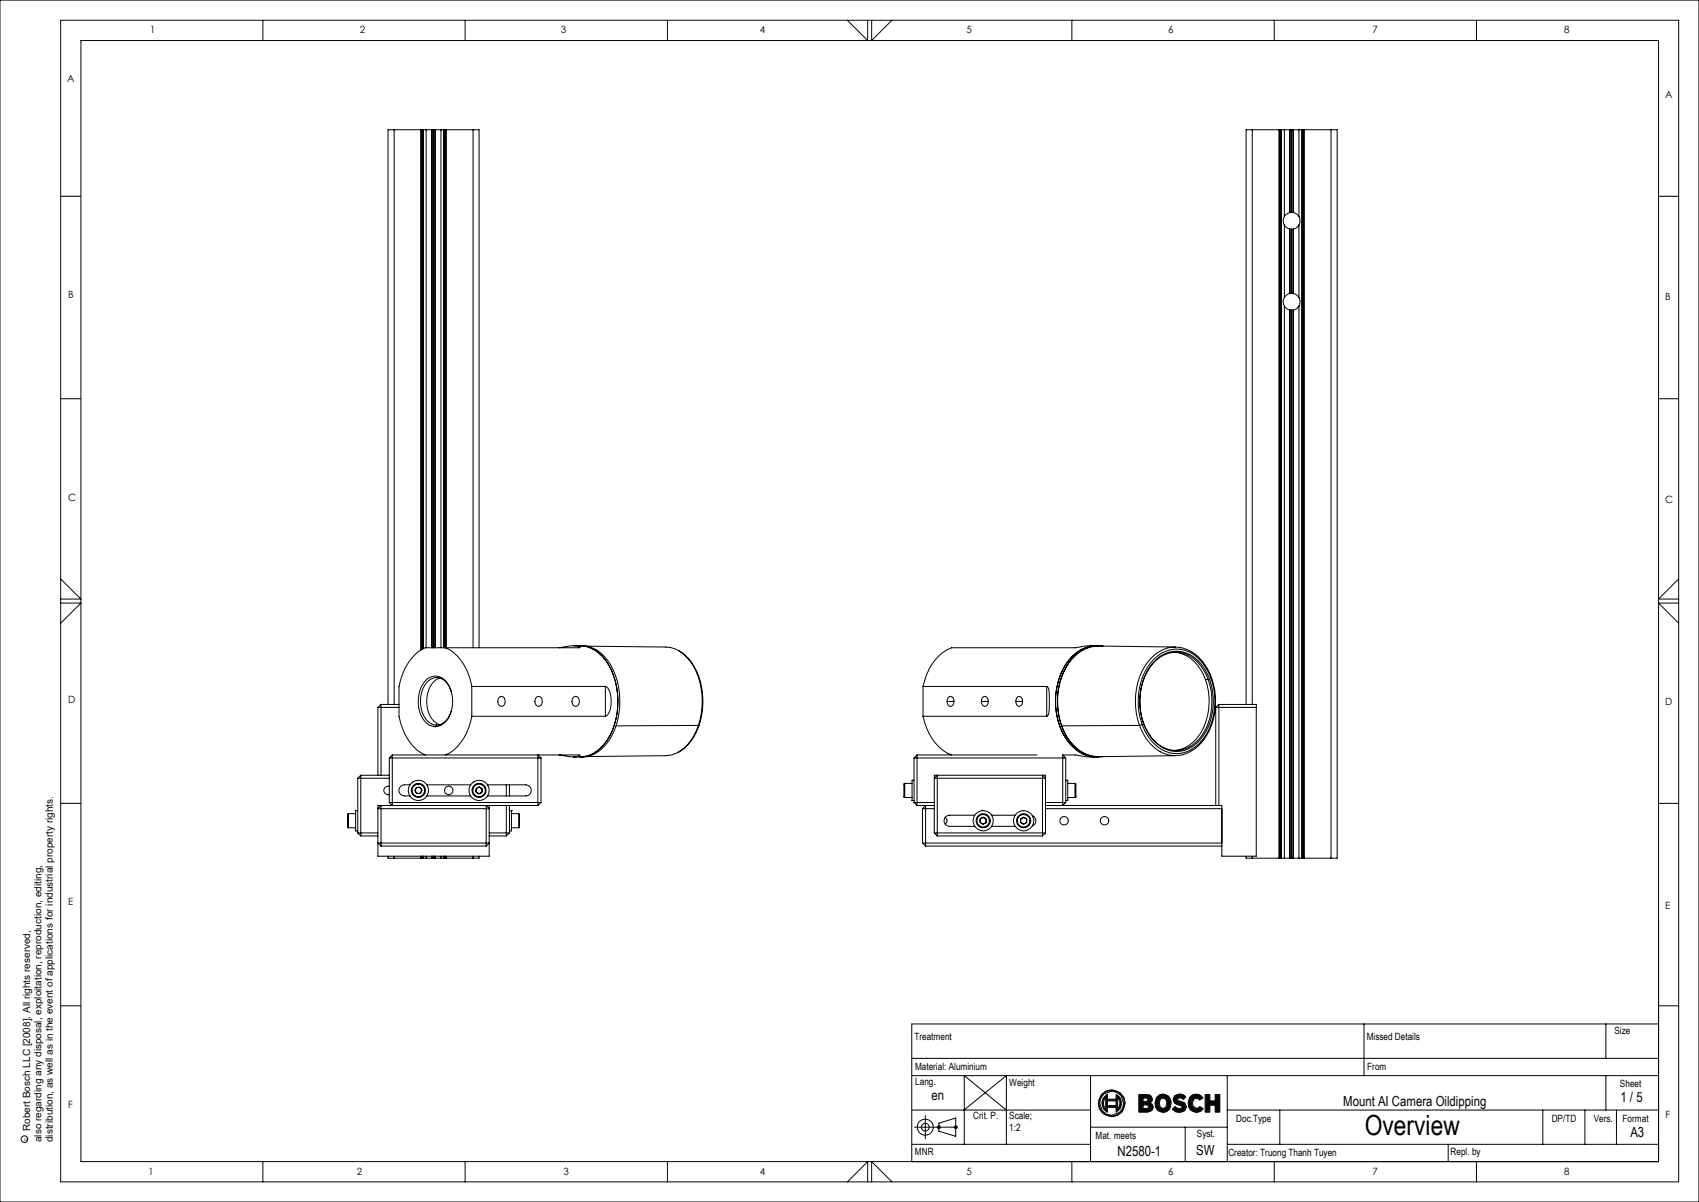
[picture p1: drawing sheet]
<svg xmlns="http://www.w3.org/2000/svg" width="420mm" height="297mm" viewBox="0 0 420 297" stroke-linecap="round" stroke-linejoin="round" font-family="sans-serif">
<g fill="none" stroke="#000" stroke-width=".25">
<path d="M97.4 32.1h-1.5v142M97.4 32.1h6.6M97.4 32.1v142M104 32.1h.2M104 32.1v128.6M104.2 32.1h.2M104.2 32.1v128.4M104.4 32.1h.1M104.4 32.1v128.3M104.5 32.1h.2M104.5 32.1v128.2M104.7 32.1h.6"/>
<path d="M104.7 32.1v128.2M105.3 32.1h1.5M105.3 32.1v128M106.8 32.1h.1M106.8 32.1v128M106.8 32.1h.3M107.1 32.1h.1M107.1 32.1v128M107.2 32.1h.1M107.2 32.1h.4M107.2 32.1v128M107.6 32.1h.1"/>
<path d="M107.6 32.1v128M107.6 32.1h1.4M109 32.1h.7M109 32.1v128M109.7 32.1h.1M109.7 32.1v128M109.8 32.1h.2M109.8 32.1v128M110 32.1h.1M110 32.1v128M110.1 32.1v128a12.3 12.3 0 0 1 6.5 9.5M110.1 32.1h.2"/>
<path d="M110.3 32.1h6.6M110.3 32.1v128M116.9 32.1h1.5v128M116.9 32.1v128M309.6 32.1h-1.6v142M309.6 32.1h6.6M309.6 32.1v142M316.2 32.1h.2M316.2 32.1v180M316.4 32.1h.1M316.4 32.1v180M316.5 32.1h.2"/>
<path d="M316.5 32.1v180M316.7 32.1h.1M316.7 32.1v180M316.8 32.1h.7M316.8 32.1v180M317.5 32.1h1.3M317.5 32.1v21.4M318.8 32.1h.1M318.8 32.1v20.4M318.9 32.1h.4M318.9 32.1v20.4M319.3 32.1h.1"/>
<path d="M319.3 32.1v20.4M319.3 32.1h.4M319.7 32.1h.1M319.7 32.1v20.4M319.8 32.1h1.3M319.8 32.1v20.4M321.1 32.1h.7M321.1 32.1v21.4M321.8 32.1h.1M321.8 32.1v180M321.9 32.1h.2M321.9 32.1v180"/>
<path d="M322.1 32.1h.1M322.1 32.1v180M322.2 32.1h.2M322.2 32.1v180M322.4 32.1v180M322.4 32.1h6.6M329 32.1h1.6v180h-1.6M329 32.1v180M15 48.5h5M317.5 55.6l.7 .8 .6 .2M317.5 53.5a1.98 1.98 0 0 0 0 2.1M317.5 55.6v17.9"/>
<path d="M318.8 52.5l-.8 .4-.5 .6M318.8 56.6h.1M318.8 56.6v15.9M318.9 52.5h-.1M318.9 56.6l.4 .1M318.9 56.6v15.9M319.3 52.5h-.4M319.3 56.7v15.8M319.3 52.5h.1M319.3 56.7h.1M319.3 52.5h.4M319.7 56.6h.1"/>
<path d="M319.7 52.5h.1M319.7 56.6l-.4 .1M319.7 56.6v15.9M319.8 52.5l.7 .3 .6 .7M319.8 56.6v15.9M321.1 55.6l-.6 .7-.7 .3M321.1 53.5a2.19 2.19 0 0 1 0 2.1M321.1 55.6v17.9M410 48.5h5M317.5 75.6l.7 .8 .6 .2M317.5 73.5a1.98 1.98 0 0 0 0 2.1M317.5 75.6v136.5"/>
<path d="M318.8 72.5l-.8 .5-.5 .5M318.8 76.6h.1M318.8 76.6v135.5M318.9 72.5h-.1M318.9 76.6l.4 .1M318.9 76.6v135.5M319.3 72.5h-.4M319.3 76.7v135.4M319.3 72.5h.1M319.3 76.7h.1M319.3 72.5h.4M319.7 72.5h.1"/>
<path d="M319.7 76.6h.1M319.7 76.6l-.4 .1M319.7 76.6v135.5M319.8 72.5l.7 .3 .6 .7M319.8 76.6v135.5M321.1 75.6l-.6 .7-.7 .3M321.1 73.5a2.19 2.19 0 0 1 0 2.1M321.1 75.6v136.5M15 98.5h5M410 98.5h5M141.8 159.6a8.9 8.9 0 0 1 9.8 6 18.4 18.4 0 0 1-1.8 18.3 8.1 8.1 0 0 1-8 3.1M143.4 159.6a8.3 8.3 0 0 1 7.1 4.7 18.5 18.5 0 0 1-1.2 19.6 7.6 7.6 0 0 1-5.9 3.1"/>
<path d="M145 159.7l19.6 .2a8.2 8.2 0 0 1 6.8 4.7 18.5 18.5 0 0 1 1.2 14.6M271 159.6a9.4 9.4 0 0 0-8.3 6 17.4 17.4 0 0 0 1.9 18.3 8.4 8.4 0 0 0 6.4 3.1M271.5 159.6h-2.9l-2.6 .5h-30.8a11.9 11.9 0 0 0-6.6 8l-.4 1.5M272.7 159.7a8.8 8.8 0 0 0-8.9 4.6 17.3 17.3 0 0 0 1.3 19.6 8.4 8.4 0 0 0 6.4 3.1M290.6 159.9l-19-.3a9.4 9.4 0 0 0-8.6 6.3 17.6 17.6 0 0 0-.5 13.4M93.4 174.8h5.2M93.4 174.8v16.8M94.2 174.1h4.4M94.2 174.1v17.5M94.2 174.1l-.8 .7M105.3 168.1a3.5 3.5 0 0 1 5.8 1.5 8.1 8.1 0 0 1-1.4 9.1 3.4 3.4 0 0 1-5.2-1.3 8.3 8.3 0 0 1 .8-9.3zM107.9 179.2l-.3 .4"/>
<path d="M108.7 167.5a5.7 5.7 0 0 0-3.2 5.8 5.7 5.7 0 0 0 3.2 5.8M111.6 175.5a4.5 4.5 0 0 1-3.7 3.7M111.6 171.1a4 4 0 0 0-4.4-3.6 5.8 5.8 0 0 0-3.3 5.8 5.7 5.7 0 0 0 3.3 5.8l.7 .1M116.6 177a13.2 13.2 0 0 1-5.4 9.1l-1.1 .4M116.6 177h33M116.6 169.6h33M116.6 169.6v7.4M123.3 172.4a.92 .92 0 0 1 1.2-.2 .92 .92 0 0 1 .4 1.1 .96 .96 0 0 1-.9 1.3 .96 .96 0 0 1-1-1.3zM132.5 172.4a.92 .92 0 0 1 1.2-.2 .92 .92 0 0 1 .4 1.1 .96 .96 0 0 1-1 1.3 .96 .96 0 0 1-.9-1.3zM138.2 160.1l.4-.1a7.5 7.5 0 0 1 4.8-.1l-38.3 .2a11.8 11.8 0 0 0-6.1 8l-.4 1.5v7.4a13.4 13.4 0 0 0 5.5 9.1l1 .4M141.7 172.4a.92 .92 0 0 1 1.1-.2 .92 .92 0 0 1 .4 1.1 .96 .96 0 0 1-.9 1.3 .96 .96 0 0 1-.9-1.3zM149.6 169.6l.6 .4a6.5 6.5 0 0 1-.2 6.8l-.4 .2"/>
<path d="M149.6 169.6v7.4M167.8 160.8a13.6 13.6 0 0 1 5.9 11.8 18.7 18.7 0 0 1-.9 6.6M172.6 179.2a10.6 10.6 0 0 1-6.5 7.3l-1.5 .2-19.6 .2M172.6 179.2l-20.3 .1M172.8 179.2a11.6 11.6 0 0 1-4.9 6.6M172.8 179.2h-.2M228.2 177a12.7 12.7 0 0 0 7 9.5M228.2 177h30.6M228.2 169.6h30.6M228.2 169.6v7.4M234.1 173.3h1.7M234.4 172.4a.69 .69 0 0 1 1.2 0 1.41 1.41 0 0 1-.6 2.2 1.36 1.36 0 0 1-.6-2.2z"/>
<path d="M242.6 173.3h1.7M242.9 172.4a.69 .69 0 0 1 1.2 0 1.36 1.36 0 0 1-.6 2.2 1.41 1.41 0 0 1-.6-2.2zM251.1 173.3h1.7M251.4 172.4a.69 .69 0 0 1 1.2 0 1.41 1.41 0 0 1-.6 2.2 1.41 1.41 0 0 1-.6-2.2zM258.8 169.6l.3 .4a18.6 18.6 0 0 1-.1 6.8l-.2 .2M258.8 169.6v7.4M262.5 179.3a10.7 10.7 0 0 0 8.1 7.6l20-.2M281.7 179.2a10.9 10.9 0 0 0 7 7.3 7.3 7.3 0 0 0 5.9-1M281.7 179.2l-19.2 .1M282.4 179l-.7 .2M282.7 178.7v.1M285 163.8a7.4 7.4 0 0 1 12 .4 15.6 15.6 0 0 1-.3 18.6 7.4 7.4 0 0 1-12-.4 15.6 15.6 0 0 1 .3-18.6z"/>
<path d="M285.4 162.7a7.7 7.7 0 0 1 12.3 1.8 16.1 16.1 0 0 1-1 18.9 7.7 7.7 0 0 1-12.4-.7 16.3 16.3 0 0 1 .3-19zM290.3 161.2a9.1 9.1 0 0 1 7.7 6.7M294.6 161.1a7.9 7.9 0 0 0-10.8 2.4 17 17 0 0 0-2.1 15.7M294.7 161.1a14.6 14.6 0 0 1 5.7 13.7 13.6 13.6 0 0 1-5.7 10.7M298 167.9a14.9 14.9 0 0 1-3.1 15.5 7.4 7.4 0 0 1-4.6 2M298 167.9h.7M298.7 167.9a14.8 14.8 0 0 1-3.1 15.6 7.1 7.1 0 0 1-11-1.3l-1.4-2.3-.5-1.2M298.7 167.9a9.4 9.4 0 0 0-7.8-6.8 8.4 8.4 0 0 0-7.4 5.1 15.9 15.9 0 0 0-.8 12.5M300.5 174.8h10.1M300.5 174.8v24.2M301.3 174.1h9.3v37.5h-8.6v-12.6h-43.6M301.3 174.1v24.9"/>
<path d="M301.3 174.1l-.8 .7M15 198.5h5M88.4 192.3h7.8M88.4 192.3v13.5M89.2 191.6h7M89.2 191.6v14.9M89.2 191.6l-.8 .7M96.2 194.3a1.06 1.06 0 0 0-1.3 1 1.06 1.06 0 0 0 1.3 1M96.2 187.3h37.5M96.2 198.3h37.5M96.2 187.3v11M97 186.5l46.4 .1-.3 .3-1.3 .1"/>
<path d="M97 186.5v12.5l-.8-.7M97 186.5l-.8 .8M101.4 193.9h-1.4a1.38 1.38 0 0 0-1.4 1.4 1.38 1.38 0 0 0 1.4 1.4h1.4M103 194.6h.9l.4 .7-.4 .7-.9 .1-.4-.8zM105.5 193.9h10.8M105.5 196.7h10.8M117.7 194.8l.8-.4 .7 .5-.1 .9-.7 .4-.7-.5zM120.5 193.9h9.5a1.38 1.38 0 0 1 1.3 1.4 1.38 1.38 0 0 1-1.3 1.4h-9.5M120.9 199v12.6h-27.5v-12.6h39.6M125.2 193.9v2.8M125.2 199v7.5M125.9 193.9v2.8"/>
<path d="M125.9 199v6.8M133.7 187.3l-.7-.8v12.5M133.7 187.3v11M133.7 198.3l-.7 .7M138.2 186.5l3.6 .5M223.7 193.6l-.3 .1v3.2l.3 .2M223.7 193.6v3.5M223.7 197.1h1.8M223.7 193.6h1.8M226 192.8h-.5v5h.5M226 187.3h37.5M226 198.3h5"/>
<path d="M226 198.3l.7 .7M226 187.3v11M226.7 186.5h29.7M226.7 186.5v12.5M226.7 199h4.3M226.7 186.5l-.7 .8M228 199.8h3M228 199.8l.8-.8v10.1M228 199.8v8.5M258.4 198.3h5.1M258.4 199.8h43.6M262.7 186.5h3.3l2.6 .5h2.9"/>
<path d="M262.7 186.5v12.5l.8-.7M262.7 186.5l.8 .8M263.5 192.8h.4v5h-.4M263.5 187.3v11M263.9 197.1h1.8M263.9 193.6h1.8M265.7 193.6l.3 .1v3.2l-.3 .2M265.7 193.6v3.5M272.7 186.9l-1.2 .1M410 198.5h5M86.1 201l-.2 .2v3.2l.2 .1M86.1 201v3.5"/>
<path d="M86.1 204.5h1.8M86.1 201h1.8M88.4 200.3h-.5v5h.5M88.4 205.8h5M88.4 205.8l.8 .7M89.2 206.5h4.2M94.2 209.1v-10.1l-.8 .8h27.5l-.7-.8v10.1M94.2 209.1l-.8-.8h27.5l-.7 .8M94.2 209.1h26M95.9 211.6v.5h1.5M97.4 212.1h6.6M97.4 211.6v.5"/>
<path d="M104 212.1h.2M104 211.6v.5M104.2 212.1h.2M104.2 211.6v.5M104.4 212.1h.1M104.4 211.6v.5M104.5 212.1h.2M104.5 211.6v.5M104.7 212.1h.6M104.7 211.6v.5M105.3 212.1h1.5M105.3 211.6v.5"/>
<path d="M106.8 212.1h.1M106.8 211.6v.5M106.8 212.1h.3M107.1 212.1h.1M107.1 211.6v.5M107.2 212.1h.1M107.2 212.1h.4M107.2 211.6v.5M107.6 212.1h.1M107.6 211.6v.5M107.6 212.1h1.4M109 212.1h.7"/>
<path d="M109 211.6v.5M109.7 212.1h.1M109.7 211.6v.5M109.8 212.1h.2M109.8 211.6v.5M110 212.1h.1M110 211.6v.5M110.1 212.1h.2M110.1 211.6v.5M110.3 212.1h6.6M110.3 211.6v.5M116.9 211.6v.5"/>
<path d="M118.4 211.6v.5h-1.5M120.9 205.8h5M120.9 206.5h4.3M125.9 200.3h.5M125.9 205.8l-.7 .7M126.4 200.3h.1M126.4 200.3v5h-.5M126.4 204.5h1.8M126.4 201h1.8M128.2 201l.2 .2v3.3h-.2M128.2 201v3.5M228 208.3h74"/>
<path d="M228 208.3l.8 .8M228.8 209.1h73.2M231 205.8v-14.2h27.4v14.2M231 205.8h27.4M231 205.8l.7 .7M231.7 206.5v-14.9l-.7 .7h27.4l-.7-.7v14.9M231.7 206.5h26M233.6 201.9a1.04 1.04 0 0 1 0 1.8M240.9 201.4h-6.2a1.38 1.38 0 0 0-1.3 1.4 1.38 1.38 0 0 0 1.3 1.4h6.2M242.3 202.3l.8-.4 .7 .5v.9l-.8 .4-.7-.5zM245.1 201.4h5.9M245.1 204.2h5.9"/>
<path d="M252.3 202.3l.8-.4 .7 .5v.9l-.8 .4-.7-.5zM255.2 201.5a1.38 1.38 0 0 1 .9 1.3 1.38 1.38 0 0 1-.9 1.3M258.4 205.8l-.7 .7M308 211.6v.5h1.6M309.6 212.1h6.6M309.6 211.6v.5M316.2 212.1h.2M316.4 212.1h.1M316.5 212.1h.2M316.7 212.1h.1M316.8 212.1h.7M317.5 212.1h1.3"/>
<path d="M318.8 212.1h.1M318.9 212.1h.4M319.3 212.1h.1M319.3 212.1h.4M319.7 212.1h.1M319.8 212.1h1.3M321.1 212.1h.7M321.8 212.1h.1M321.9 212.1h.2M322.1 212.1h.1M322.2 212.1h.2M322.4 212.1h6.6"/>
<path d="M410 227.5v59.5h-184.6M15 248.5h5M225.4 253h184.6M337.2 253v12.8M397 253v8.5M225.4 265.8h184.6M225.4 274.3h44.2M225.4 261.5h184.6M226.1 278.5h10.6M228.7 275.7v5.7M232.1 277.5l4.2-1.2v4.5l-4.2-1.3zM238.3 274.3l10.5-8.5v16.9"/>
<path d="M248.8 274.3l-10.4-8.5v16.9M269.6 265.8v21.2M269.6 278.5h33.8M293 278.5v8.5M303.4 265.8v21.2M303.4 274.3h106.6M316.4 274.3v8.4M381.4 274.3v8.4M391.8 274.3v8.4M397 265.8v8.5M399.6 274.3v8.4M225.4 282.7h44.2"/>
<path d="M303.4 282.7h106.6M358 282.7v4.3"/>
<circle cx="103.4" cy="195.3" r="1.55"/>
<circle cx="103.4" cy="195.3" r=".76"/>
<circle cx="103.4" cy="195.3" r="2.5"/>
<circle cx="103.4" cy="195.3" r="1.74"/>
<circle cx="110.9" cy="195.3" r="1.06"/>
<circle cx="118.4" cy="195.3" r=".75"/>
<circle cx="118.4" cy="195.3" r="1.56"/>
<circle cx="118.4" cy="195.3" r="1.74"/>
<circle cx="118.4" cy="195.3" r="2.5"/>
<circle cx="243" cy="202.8" r="2.5"/>
<circle cx="243" cy="202.8" r="1.54"/>
<circle cx="243" cy="202.8" r=".76"/>
<circle cx="243.1" cy="202.8" r="1.74"/>
<circle cx="253.1" cy="202.8" r=".75"/>
<circle cx="253.1" cy="202.8" r="1.55"/>
<circle cx="253.1" cy="202.8" r="2.5"/>
<circle cx="253.1" cy="202.8" r="1.75"/>
<circle cx="263" cy="202.8" r="1.06"/>
<circle cx="273.1" cy="202.8" r="1.06"/>
<circle cx="228.7" cy="278.5" r="1.98"/>
<circle cx="228.7" cy="278.5" r=".96"/>
</g>
<g fill="none" stroke="#0a0605" stroke-width=".25">
<path d="M0 0h420v297h-420zM15 5h400v287h-400zM20 10h390v277h-390zM65 5v5M115 5v5M165 5v5M209.5 5l5 5v-5M215.5 5v5l5-5M265 5v5M315 5v5M365 5v5M15 149h5l-5 5"/>
<path d="M15 143l5 5h-5M415 149h-5l5 5M415 143l-5 5h5M225.4 253v34M410 248.5h5M231.6 278.5h1M231.7 278.2l.7 .7M232.1 278v1M232.4 278.2l-.7 .7M235.7 278.5h1M235.9 278.2l.7 .7M236.3 278v1"/>
<path d="M236.6 278.2l-.7 .7M273.3 271.1v3a2.18 2.18 0 0 1 0-3zM273.8 272h2.1v1.2h-2.1zM273.8 270.3v1.3h2.1v-1.2l.9 .7 .5 1.5-.3 1.2-1.1 1v-1.2h-2.1v1.2l-1-.7-.4-1.5 .3-1.2zM276.3 271.1a2.18 2.18 0 0 1 0 3zM281.5 270.4h2.1l.8 .2 .5 1-.1 .5-.5 .4 .5 .3 .3 .8-.3 .8-1.1 .4h-2.2zM282.6 271.3a.92 .92 0 0 1 1.2 .4 1 1 0 0 1-1.2 .4zM282.6 273l1.1 .1 .3 .3a1.15 1.15 0 0 1-1.4 .5zM285.9 271.2l.7-.7 .9-.2 1.4 .6a2.59 2.59 0 0 1-.5 3.8l-.9 .2-1.4-.5-.5-.9-.1-.9zM287.1 271.5h.8a1.51 1.51 0 0 1 0 2.3h-.8a1.58 1.58 0 0 1 0-2.3zM290.4 270.8l1.2-.5 .8 .1 .8 .6-.7 .7-.3-.3-.9-.1-.2 .5 .6 .3a1.91 1.91 0 0 1 1.6 1.4l-.4 1-1.3 .4-.9-.2-.9-.6 .7-.7 1.1 .6 .4-.1 .2-.4-.3-.3-1.5-.5-.4-1zM294.1 271.1a2.04 2.04 0 0 1 3.3 .2l-.9 .5-.2-.3-.6-.1-.6 .3-.3 .9 .2 .7 .8 .6 .4-.1 .3-.4 1 .6-.7 .6-1.1 .3-1.3-.5-.5-.9-.2-.9z"/>
<path d="M297.9 270.4h1.2v1.6h1.3v-1.6h1.2v4.4h-1.2v-1.7h-1.3v1.7h-1.2zM65 287v5M115 287v5M165 287v5M209.5 292l5-5v5M215.5 292v-5l5 5M265 287v5M315 287v5M365 287v5"/>
<circle cx="274.8" cy="272.6" r="2.97"/>
<circle cx="274.8" cy="272.6" r="3.3"/>
</g>
<path d="M271.5 272.6a3.3 3.3 0 0 0 6.7 0 3.3 3.3 0 0 0-6.7 0zM271.9 272.6a2.97 2.97 0 0 1 5.9 0 2.97 2.97 0 0 1-5.9 0zM273.2 270.8a2.52 2.52 0 0 0 .6 4v-1.2h2.1v1.2a2.51 2.51 0 0 0 1.4-2.2 2.51 2.51 0 0 0-1.4-2.2v1.2h-2.1v-1.3zM276.3 271.1l.6 1.2-.1 .8-.5 1zM273.8 272h2.1v1.2h-2.1zM273.3 271.2v2.9l-.4-.6-.1-.7v-.8zM281.5 270.4v4.4h2.3a1.16 1.16 0 0 0 1.3-.9 1.16 1.16 0 0 0-.8-1.4l.5-.3 .1-.5a1.13 1.13 0 0 0-1.3-1.3zM282.6 273h1l.3 .3v.3l-.4 .3h-.9zM282.6 271.3l1 .1 .2 .3-.1 .3-1.1 .1zM286.1 270.9a2.3 2.3 0 0 0-.4 2.8 2.3 2.3 0 0 0 2.5 1.1 2.41 2.41 0 0 0 1.3-2.4 2.41 2.41 0 0 0-1.7-2.1l-1 .1zM286.8 271.7l.9-.3 .6 .4 .1 1.1-.5 .9-.5 .1-.6-.4-.2-1.2zM290.4 270.8h-.1a1.4 1.4 0 0 0-.1 1.6 1.4 1.4 0 0 0 1.4 .7l.6 .3-.2 .5h-.7l-.8-.5-.7 .7a2.07 2.07 0 0 0 3.5-.3v-.6a2.18 2.18 0 0 0-2-1.2l-.2-.4 .2-.3h.7l.5 .4 .7-.7a2.11 2.11 0 0 0-2.8-.2zM294.3 270.9a2.3 2.3 0 0 0-.4 2.8 2.3 2.3 0 0 0 2.6 1.1l1-.8-1-.6-.6 .5-.7-.3-.4-.8 .1-.7 .3-.5 .5-.2 .5 .1 .3 .3 .9-.5-.1-.2a1.98 1.98 0 0 0-3-.2zM297.9 270.4v4.4h1.2v-1.7h1.3v1.7h1.2v-4.4h-1.2v1.6h-1.3v-1.6z" fill-rule="evenodd" fill="#0a0605"/>
<circle cx="6" cy="281.5" r=".81" fill="none" stroke="#0a0605" stroke-width=".25"/>
<text font-size="6.9" x="337.4" y="280.5">Overview</text>
<text font-size="3.4" fill="#0a0605" x="230.2" y="271.7">en</text>
<g font-size="3.4">
<text x="332" y="273.3">Mount AI Camera Oildipping</text>
<text x="400.6" y="272.4">1 / 5</text>
<text x="403" y="280.9">A3</text>
<text x="276.3" y="285.6">N2580-1</text>
<text x="295.7" y="285.3">SW</text>
</g>
<g font-size="2.5">
<text x="37.1" y="8.2">1</text>
<text x="88.9" y="8.2">2</text>
<text x="138.6" y="8.2">3</text>
<text x="187.8" y="8.2">4</text>
<text x="238.9" y="8.2">5</text>
<text x="288.8" y="8.2">6</text>
<text x="339.2" y="8.2">7</text>
<text x="386.7" y="8.2">8</text>
<text x="16.6" y="20.2">A</text>
<text x="411.7" y="24.2">A</text>
<text x="16.8" y="73.7">B</text>
<text x="411.7" y="74.2">B</text>
<text x="16.8" y="123.7">C</text>
<text x="411.7" y="124.2">C</text>
<text x="16.8" y="173.7">D</text>
<text x="411.7" y="174.2">D</text>
<text x="16.8" y="223.7">E</text>
<text x="411.7" y="224.7">E</text>
<text x="226.1" y="256.9">Treatment</text>
<text x="337.9" y="256.9">Missed Details</text>
<text x="399.1" y="255.4">Size</text>
<text x="226.2" y="264.4">Material: Aluminium</text>
<text x="226.3" y="268.2">Lang.</text>
<text x="249.5" y="268.3">Weight</text>
<text x="338" y="264.5">From</text>
<text x="400.5" y="268.6">Sheet</text>
<text x="16.8" y="273.7">F</text>
<text x="240.6" y="276.5">Crit. P.</text>
<text x="249.5" y="276.6">Scale;</text>
<text x="249.5" y="279.4">1:2</text>
<text x="270.8" y="281.3">Mat. meets</text>
<text x="295.9" y="281">Syst.</text>
<text x="305.6" y="277.1">Doc.Type</text>
<text x="383.6" y="277.1">DP/TD</text>
<text x="394" y="277.1">Vers.</text>
<text x="401.1" y="277.2">Format</text>
<text x="411.7" y="276.2">F</text>
<text x="226.2" y="285.5">MNR</text>
<text x="303.7" y="285.5">Creator: Truong Thanh Tuyen</text>
<text x="358.6" y="285.5">Repl. by</text>
<text x="36.7" y="290.2">1</text>
<text x="88.2" y="290.2">2</text>
<text x="139.3" y="290.2">3</text>
<text x="187.8" y="290.2">4</text>
<text x="238.9" y="290.2">5</text>
<text x="288.8" y="290.2">6</text>
<text x="339.2" y="290.2">7</text>
<text x="386.7" y="290.2">8</text>
</g>
<g font-size="2.5" fill="#0a0605">
<text x="7.4" y="279.5" transform="rotate(-90 7.4 279.5)">Robert Bosch LLC [2008]. All rights reserved,</text>
<text x="10.2" y="282.2" transform="rotate(-90 10.2 282.2)">also regarding any disposal, exploitation, reproduction, editing,</text>
<text x="13" y="282.2" transform="rotate(-90 13 282.2)">distribution, as well as in the event of applications for industrial property rights.</text>
</g>
<text font-size="1.4" fill="#0a0605" x="6.8" y="281.8" transform="rotate(-90 6.8 281.8)">c</text>
</svg>
